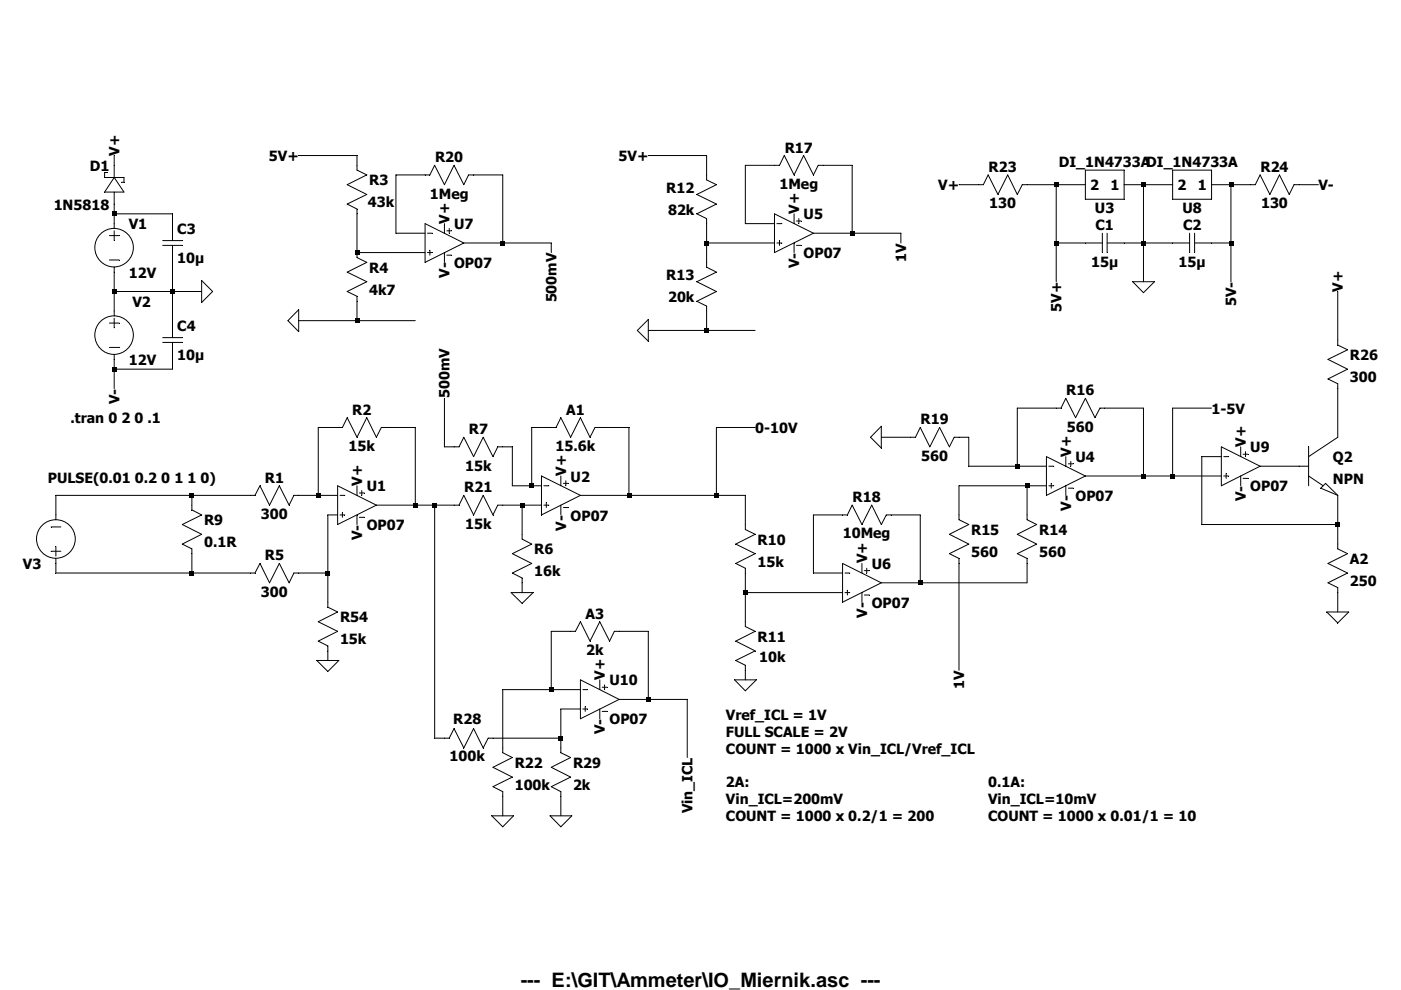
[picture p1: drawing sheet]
<svg xmlns="http://www.w3.org/2000/svg" width="297mm" height="210mm" viewBox="0 0 297 210" stroke-linecap="round" stroke-linejoin="round" font-family="sans-serif">
<g fill="none" stroke="#000" stroke-width=".21">
<path d="M75.7 35.1v1l2.1 1-4.2 2.1 4.2 2-4.2 2.1 2.1 1v1M90.1 37.1h1l1.1-2 2 4.1 2.1-4.1 2 4.1 1.1-2.1h1M149.8 37.1v1l2.1 1.1-4.2 2 4.2 2.1-4.2 2 2.1 1.1v1M164.2 35.1h1.1l1-2.1 2.1 4.1 2-4.1 2.1 4.1 1-2h1M207.5 39.2h1l1-2.1 2.1 4.1 2.1-4.1 2 4.1 1-2h1.1M265.1 39.2h1l1.1-2.1 2 4.1 2.1-4.1 2 4.1 1.1-2h1M23.2 50h2.1M23.2 55.1h2.1M24.2 47.4v1M24.2 48.9v2.1M24.2 56.6v1.1M75.7 53.6v1l2.1 1-4.2 2.1 4.2 2-4.2 2.1 2.1 1v1.1"/>
<path d="M90.1 47.4l8.2 4.1-8.2 4.1zM90.6 49.4h1M90.6 53.6h1M91.1 53v1.1M94.2 47.4v2M94.2 53.6v2M94.7 48.9h1.1M94.7 54.1h1.1M95.2 48.4v1M149.8 55.6v1l2.1 1.1-4.2 2 4.2 2.1-4.2 2.1 2.1 1v1M164.2 45.3l8.3 4.1-8.3 4.2zM164.7 47.4h1.1"/>
<path d="M164.7 51.5h1.1M165.3 51v1M168.4 45.3v2.1M168.4 51.5v2.1M168.9 46.9h1M168.9 52h1M169.4 46.4v1M230.1 51.5h3.6M233.7 49.4v4.2M234.7 51.5h3.6M234.7 49.4v4.2M248.6 51.5h3.6"/>
<path d="M252.2 49.4v4.2M253.3 51.5h3.6M253.3 49.4v4.2M23.2 68.5h2.1M23.2 73.7h2.1M24.2 65.9v1.1M24.2 67.5v2M24.2 75.2v1M283.6 72.1v1.1l2.1 1-4.1 2 4.1 2.1-4.1 2 2 1.1v1M71.6 90.6h1l1-2 2.1 4.1 2.1-4.1 2 4.1 1.1-2.1h1M96.3 94.7h1l1-2 2.1 4.1 2-4.1 2.1 4.1 1-2.1h1.1M116.9 90.6h1l1-2 2.1 4.1 2.1-4.1 2 4.1 1-2.1h1.1"/>
<path d="M193 92.7h1.1l1-2.1 2 4.1 2.1-4.1 2.1 4.1 1-2h1M221.9 96.8l8.2 4.1-8.2 4.1zM222.4 98.8h1M223.9 86.5h1.1l1-2 2 4.1 2.1-4.1 2.1 4.1 1-2.1h1M226 96.8v2M226.5 98.3h1M227 97.8v1M258.9 94.7l8.3 4.1-8.3 4.2zM259.5 96.8h1M263.1 94.7v2.1M263.6 96.3h1M264.1 95.8v1"/>
<path d="M275.4 98.8h2M277.4 94.7v8.3M283.6 92.7l-6.2 4.1M10.8 116.9h2.1M10.8 111.7h2.1M11.9 109.2v1M11.9 115.9v2M11.9 118.4v1.1M40.7 107.1v1l2.1 1.1-4.2 2 4.2 2.1-4.2 2.1 2.1 1v1M53 105h1.1l1-2 2 4.1 2.1-4.1 2.1 4.1 1-2.1h1M71.6 103l8.2 4.1-8.2 4.1zM72.1 105h1"/>
<path d="M72.1 109.2h1M72.6 108.6v1.1M75.7 103v2M75.7 109.2v2M76.2 104.5h1.1M76.2 109.7h1.1M76.7 104v1M96.3 107.1h1l1-2.1 2.1 4.2 2-4.2 2.1 4.2 1-2.1h1.1M110.7 113.3v1l2 1.1-4.1 2 4.1 2.1-4.1 2 2.1 1.1v1M114.8 100.9l8.3 4.1-8.3 4.2zM115.3 103h1.1M115.3 107.1h1.1"/>
<path d="M115.8 106.6v1M118.9 100.9v2.1M118.9 107.1v2.1M119.5 102.5h1M119.5 107.6h1M120 101.9v1.1M158 111.2v1.1l2.1 1-4.1 2.1 4.1 2-4.1 2.1 2 1v1M178.6 109.2h1.1l1-2.1 2 4.1 2.1-4.1 2.1 4.1 1-2h1M178.6 119.5l8.3 4.1-8.3 4.1zM182.7 119.5v2M203.3 109.2v1l2.1 1-4.1 2.1 4.1 2.1-4.1 2 2 1v1.1M217.8 109.2v1l2 1-4.1 2.1 4.1 2.1-4.1 2 2.1 1v1.1"/>
<path d="M222.4 103h1M222.9 102.5v1M226 103v2M226.5 103.5h1M259.5 100.9h1M260 100.4v1M263.1 100.9v2.1M263.6 101.4h1M277.4 100.9l3.1 2.1M280 103.5l1-1 2.6 2.5zM283.6 115.4v1l2.1 1-4.1 2.1 4.1 2-4.1 2.1 2 1v1M53 121.5h1.1l1-2 2 4.1 2.1-4.1 2.1 4.1 1-2.1h1"/>
<path d="M69.5 127.7v1l2.1 1.1-4.1 2 4.1 2.1-4.1 2 2 1v1.1M158 131.8v1l2.1 1.1-4.1 2 4.1 2.1-4.1 2 2 1.1v1M179.2 121.5h1M179.2 125.6h1M179.7 125.1v1.1M182.7 125.6v2.1M183.3 121h1M183.3 126.2h1M183.8 120.5v1"/>
<circle cx="24.2" cy="52.5" r="4.1"/>
<circle cx="24.2" cy="71.1" r="4.1"/>
<circle cx="11.9" cy="114.3" r="4.1"/>
</g>
<path d="M230.1 36.1h8.2v6.1h-8.2z" fill="#fff"/>
<path d="M230.1 36.1h8.2v6.1h-8.2z" fill="none" stroke="#000" stroke-width=".21"/>
<path d="M248.6 36.1h8.3v6.1h-8.3z" fill="#fff"/>
<g fill="none" stroke="#000" stroke-width=".21">
<path d="M22.7 36.6h-.5v1h4.1v1.1h-.5M24.2 37.6l2.1 3.1h-4.1zM24.2 33v4.6M63.3 33h12.4v2.1M90.1 37.1h-6.2v12.3h6.2M100.4 37.1h6.2v14.4M137.5 33h12.3v4.1M164.2 35.1h-6.2v12.3h6.2M174.5 35.1h6.2v14.3M203.3 39.2h4.2M217.8 39.2h12.3M223.9 39.2v20.5"/>
<path d="M238.3 39.2h10.3M242.4 39.2v20.5M248.6 36.1h8.3v6.1h-8.3zM256.9 39.2h8.2M261 39.2v20.5M275.4 39.2h4.1M24.2 45.3h12.4v5.7M24.2 40.7v6.7M24.2 57.7v8.2M34.5 51h4.1M34.5 52h4.1M36.6 52v19.6"/>
<path d="M42.8 59.5l2.3 2.3-2.3 2.3zM75.7 45.3v8.3h14.4M98.3 51.5h18.6v2.1M149.8 47.4v8.2M149.8 51.5h14.4M172.5 49.4h18.5v2.1M223.9 51.5h6.2M238.3 51.5h10.3M240.2 59.7h4.6l-2.4 2.4zM256.9 51.5h4.1M24.2 76.2v6.2M24.2 61.8h18.6"/>
<path d="M34.5 71.6h4.1M34.5 72.6h4.1M36.6 72.6v5.7h-12.4M63.3 65.7v4.6l-2.3-2.3zM63.3 68h24.7M75.7 63.9v4.1M137.5 67.7v4.6l-2.4-2.2zM137.5 70.1h22.6M149.8 65.9v4.2M283.6 61.8v10.3M71.6 90.6h-4.1v14.4M81.9 90.6h6.1v16.5"/>
<path d="M94.2 84.5v10.2h2.1M106.6 94.7h2v8.3h6.2M116.9 90.6h-4.2v12.4M127.2 90.6h6.1v14.4M160.1 90.6h-8.2v14.4M186.9 90.4v4.6l-2.3-2.3zM186.9 92.7h6.1M203.3 92.7h2.1v6.1h16.5M223.9 86.5h-8.2v12.3M234.2 86.5h8.2v14.4M256.9 86.5h-8.3v14.4M258.9 96.8h-4.1v14.4h28.8"/>
<path d="M267.2 98.8h8.2M283.6 82.4v10.3M11.9 119.5v2h41.1M40.7 105v2.1M40.7 117.4v4.1M53 105h-41.1v4.2M63.3 105h8.3M71.6 109.2h-2.1v18.5M79.8 107.1h16.5M92.2 107.1v49.4h3l1.1-2 2 4.1 2.1-4.1 2 4.1 1.1-2.1h15.4M106.6 107.1h8.2M110.7 107.1v6.2"/>
<path d="M123.1 105h34.9v6.2M178.6 109.2h-6.1v12.3h6.1M188.9 109.2h6.2v14.4M203.3 119.5v22.6M217.8 103v6.2M217.8 119.5v4.1h-30.9M221.9 103h-18.6v6.2M230.1 100.9h28.8M283.6 105v10.4M63.3 121.5h6.2M69.5 138v2M108.4 125.6h4.6l-2.3 2.3z"/>
<path d="M110.7 123.6v2M158 125.6h20.6M158 121.5v10.3M281.3 129.8h4.7l-2.4 2.3zM283.6 125.6v4.2M67.2 140h4.6l-2.3 2.4zM116.9 146.2v-12.3h5.1l1.1-2.1 2 4.1 2.1-4.1 2 4.1 1.1-2h7.2v14.4M123.1 144.1l8.2 4.2-8.2 4.1zM123.1 146.2h-16.5v13.4l2 1-4.1 2.1 4.1 2.1-4.1 2 2.1 1.1v5.1M123.1 150.3h-4.2v9.3l2.1 1-4.1 2.1 4.1 2.1-4.1 2 2 1.1v5.1M123.6 146.2h1M123.6 150.3h1"/>
<path d="M124.1 149.8v1M127.2 144.1v2.1M127.2 150.3v2.1M127.7 145.7h1M127.7 150.8h1M128.2 145.2v1M131.3 148.3h14.4v12.3M155.7 144.1h4.7l-2.4 2.4zM158 142.1v2M104.3 173h4.6l-2.3 2.3zM116.6 173h4.6l-2.3 2.3z"/>
</g>
<g fill="#000">
<path d="M223.4 38.7h1.1v1h-1.1zM241.9 38.7h1.1v1h-1.1zM260.5 38.7h1v1h-1zM23.7 44.8h1.1v1.1h-1.1zM75.2 53h1v1.1h-1zM106.1 51h1v1.1h-1zM149.3 51h1.1v1.1h-1.1zM180.2 48.9h1v1.1h-1zM223.4 51h1.1v1.1h-1.1zM241.9 51h1.1v1.1h-1.1zM260.5 51h1v1.1h-1zM23.7 61.3h1.1v1.1h-1.1z"/>
<path d="M23.7 77.8h1.1v1h-1.1zM36.1 61.3h1v1.1h-1zM75.2 67.5h1v1h-1zM149.3 69.6h1.1v1h-1.1zM215.2 98.3h1v1.1h-1zM40.2 104.5h1v1.1h-1zM67 104.5h1v1.1h-1zM87.5 106.6h1.1v1.1h-1.1zM91.6 106.6h1.1v1.1h-1.1zM110.2 106.6h1v1.1h-1zM112.2 102.5h1.1v1h-1.1zM132.8 104.5h1.1v1.1h-1.1z"/>
<path d="M151.4 104.5h1v1.1h-1zM217.3 102.5h1v1h-1zM241.9 100.4h1.1v1.1h-1.1zM248.1 100.4h1.1v1.1h-1.1zM283.1 110.7h1.1v1.1h-1.1zM40.2 121h1v1h-1zM69 121h1.1v1h-1.1zM157.5 125.1h1.1v1.1h-1.1zM194.6 123.1h1.1v1h-1.1zM116.4 145.7h1v1.1h-1zM118.4 156h1.1v1.1h-1.1zM136.9 147.8h1.1v1h-1.1z"/>
</g>
<text font-size="4.2" x="110.4" y="209.2">--- E:\GIT\Ammeter\IO_Miernik.asc ---</text>
<g font-size="3">
<text x="25.3" y="33" transform="rotate(-90 25.3 33)">V+</text>
<text x="57" y="34.2">5V+</text>
<text x="92.2" y="34.4">R20</text>
<text x="131.1" y="34.2">5V+</text>
<text x="166.4" y="32.3">R17</text>
<text x="224.5" y="35.4">DI_1N4733ADI_1N4733A</text>
<text x="19" y="36.2">D1</text>
<text x="78.3" y="39.3">R3</text>
<text x="141.3" y="40.9">R12</text>
<text x="165.3" y="40">1Meg</text>
<text x="198.9" y="40.3">V+</text>
<text x="209.6" y="36.4">R23</text>
<text x="231.1" y="40.3">2</text>
<text x="235.4" y="40.3">1</text>
<text x="249.7" y="40.3">2</text>
<text x="254" y="40.3">1</text>
<text x="267.2" y="36.4">R24</text>
<text x="279.5" y="40.3">V-</text>
<text x="11.4" y="44.4">1N5818</text>
<text x="78" y="43.9">43k</text>
<text x="91.1" y="42.1">1Meg</text>
<text x="95.3" y="47.4" transform="rotate(-90 95.3 47.4)">V+</text>
<text x="141.6" y="45.5">82k</text>
<text x="169.5" y="45.3" transform="rotate(-90 169.5 45.3)">V+</text>
<text x="170.4" y="46.5">U5</text>
<text x="209.7" y="44.2">130</text>
<text x="232.2" y="45.2">U3</text>
<text x="250.7" y="45.2">U8</text>
<text x="267.4" y="44.2">130</text>
<text x="27.3" y="48.6">V1</text>
<text x="37.6" y="49.6">C3</text>
<text x="96.3" y="48.6">U7</text>
<text x="232.3" y="48.8">C1</text>
<text x="250.8" y="48.8">C2</text>
<text x="27.3" y="58.9">12V</text>
<text x="37.6" y="55.8">10µ</text>
<text x="78.3" y="57.8">R4</text>
<text x="95.3" y="58.9" transform="rotate(-90 95.3 58.9)">V-</text>
<text x="96.3" y="56.8">OP07</text>
<text x="141.3" y="59.4">R13</text>
<text x="169.5" y="56.9" transform="rotate(-90 169.5 56.9)">V-</text>
<text x="170.4" y="54.7">OP07</text>
<text x="192.1" y="55.5" transform="rotate(-90 192.1 55.5)">1V</text>
<text x="231.3" y="56.5">15µ</text>
<text x="249.9" y="56.5">15µ</text>
<text x="28.1" y="65.1">V2</text>
<text x="78.3" y="62.5">4k7</text>
<text x="118" y="64.1" transform="rotate(-90 118 64.1)">500mV</text>
<text x="141.6" y="64">20k</text>
<text x="262.1" y="64.9" transform="rotate(-90 262.1 64.9)">5V-</text>
<text x="284.7" y="61.8" transform="rotate(-90 284.7 61.8)">V+</text>
<text x="37.6" y="70.2">C4</text>
<text x="225" y="66.1" transform="rotate(-90 225 66.1)">5V+</text>
<text x="27.3" y="77.4">12V</text>
<text x="37.6" y="76.4">10µ</text>
<text x="286.2" y="76.4">R26</text>
<text x="226.1" y="83.8">R16</text>
<text x="286.2" y="81">300</text>
<text x="14.9" y="89.7">.tran 0 2 0 .1</text>
<text x="25.3" y="85.7" transform="rotate(-90 25.3 85.7)">V-</text>
<text x="74.7" y="87.9">R2</text>
<text x="95.3" y="84.5" transform="rotate(-90 95.3 84.5)">500mV</text>
<text x="120" y="87.9">A1</text>
<text x="256.9" y="87.7">1-5V</text>
<text x="73.9" y="95.7">15k</text>
<text x="99.4" y="92.1">R7</text>
<text x="117.8" y="95.7">15.6k</text>
<text x="160.1" y="91.8">0-10V</text>
<text x="195.2" y="90">R19</text>
<text x="226.2" y="91.5">560</text>
<text x="264.2" y="94.7" transform="rotate(-90 264.2 94.7)">V+</text>
<text x="265.1" y="95.9">U9</text>
<text x="98.6" y="99.8">15k</text>
<text x="120" y="100.9" transform="rotate(-90 120 100.9)">V+</text>
<text x="195.3" y="97.7">560</text>
<text x="227.1" y="96.8" transform="rotate(-90 227.1 96.8)">V+</text>
<text x="228" y="98">U4</text>
<text x="282.6" y="98">Q2</text>
<text x="10.2" y="102.5">PULSE(0.01 0.2 0 1 1 0)</text>
<text x="56.2" y="102.4">R1</text>
<text x="76.8" y="103" transform="rotate(-90 76.8 103)">V+</text>
<text x="77.8" y="104.2">U1</text>
<text x="98.4" y="104.4">R21</text>
<text x="121" y="102.1">U2</text>
<text x="180.8" y="106.5">R18</text>
<text x="228" y="106.2">OP07</text>
<text x="264.2" y="106.3" transform="rotate(-90 264.2 106.3)">V-</text>
<text x="265.1" y="104.2">OP07</text>
<text x="282.6" y="102.6">NPN</text>
<text x="43.3" y="111.4">R9</text>
<text x="55.3" y="110.1">300</text>
<text x="77.8" y="112.4">OP07</text>
<text x="98.6" y="112.1">15k</text>
<text x="120" y="112.5" transform="rotate(-90 120 112.5)">V-</text>
<text x="121" y="110.4">OP07</text>
<text x="205.9" y="113.5">R15</text>
<text x="220.3" y="113.5">R14</text>
<text x="227.1" y="108.3" transform="rotate(-90 227.1 108.3)">V-</text>
<text x="43.3" y="116">0.1R</text>
<text x="56.2" y="118.8">R5</text>
<text x="76.8" y="114.5" transform="rotate(-90 76.8 114.5)">V-</text>
<text x="113.3" y="117.6">R6</text>
<text x="160.6" y="115.5">R10</text>
<text x="178.7" y="114.2">10Meg</text>
<text x="183.9" y="119.5" transform="rotate(-90 183.9 119.5)">V+</text>
<text x="205.9" y="118.1">560</text>
<text x="220.3" y="118.1">560</text>
<text x="286.2" y="119.6">A2</text>
<text x="4.9" y="120.6">V3</text>
<text x="113.3" y="122.2">16k</text>
<text x="160.6" y="120.1">15k</text>
<text x="184.8" y="120.6">U6</text>
<text x="286.2" y="124.2">250</text>
<text x="55.3" y="126.5">300</text>
<text x="72.1" y="132">R54</text>
<text x="124.2" y="131.2">A3</text>
<text x="183.9" y="131" transform="rotate(-90 183.9 131)">V-</text>
<text x="184.8" y="128.9">OP07</text>
<text x="72.1" y="136.6">15k</text>
<text x="160.6" y="136.1">R11</text>
<text x="124.3" y="138.9">2k</text>
<text x="161" y="140.3">10k</text>
<text x="128.3" y="144.1" transform="rotate(-90 128.3 144.1)">V+</text>
<text x="129.2" y="145.3">U10</text>
<text x="204.4" y="146" transform="rotate(-90 204.4 146)">1V</text>
<text x="96.1" y="153.5">R28</text>
<text x="128.3" y="155.7" transform="rotate(-90 128.3 155.7)">V-</text>
<text x="129.2" y="153.6">OP07</text>
<text x="153.9" y="152.6">Vref_ICL = 1V</text>
<text x="95.3" y="161.3">100k</text>
<text x="153.9" y="156.2">FULL SCALE = 2V</text>
<text x="153.9" y="159.8">COUNT = 1000 x Vin_ICL/Vref_ICL</text>
<text x="109.1" y="162.9">R22</text>
<text x="109.1" y="167.5">100k</text>
<text x="121.5" y="162.9">R29</text>
<text x="121.5" y="167.5">2k</text>
<text x="153.9" y="167">2A:</text>
<text x="209.5" y="167">0.1A:</text>
<text x="146.8" y="172.5" transform="rotate(-90 146.8 172.5)">Vin_ICL</text>
<text x="153.9" y="170.6">Vin_ICL=200mV</text>
<text x="209.5" y="170.6">Vin_ICL=10mV</text>
<text x="153.9" y="174.2">COUNT = 1000 x 0.2/1 = 200</text>
<text x="209.5" y="174.2">COUNT = 1000 x 0.01/1 = 10</text>
</g>
</svg>
